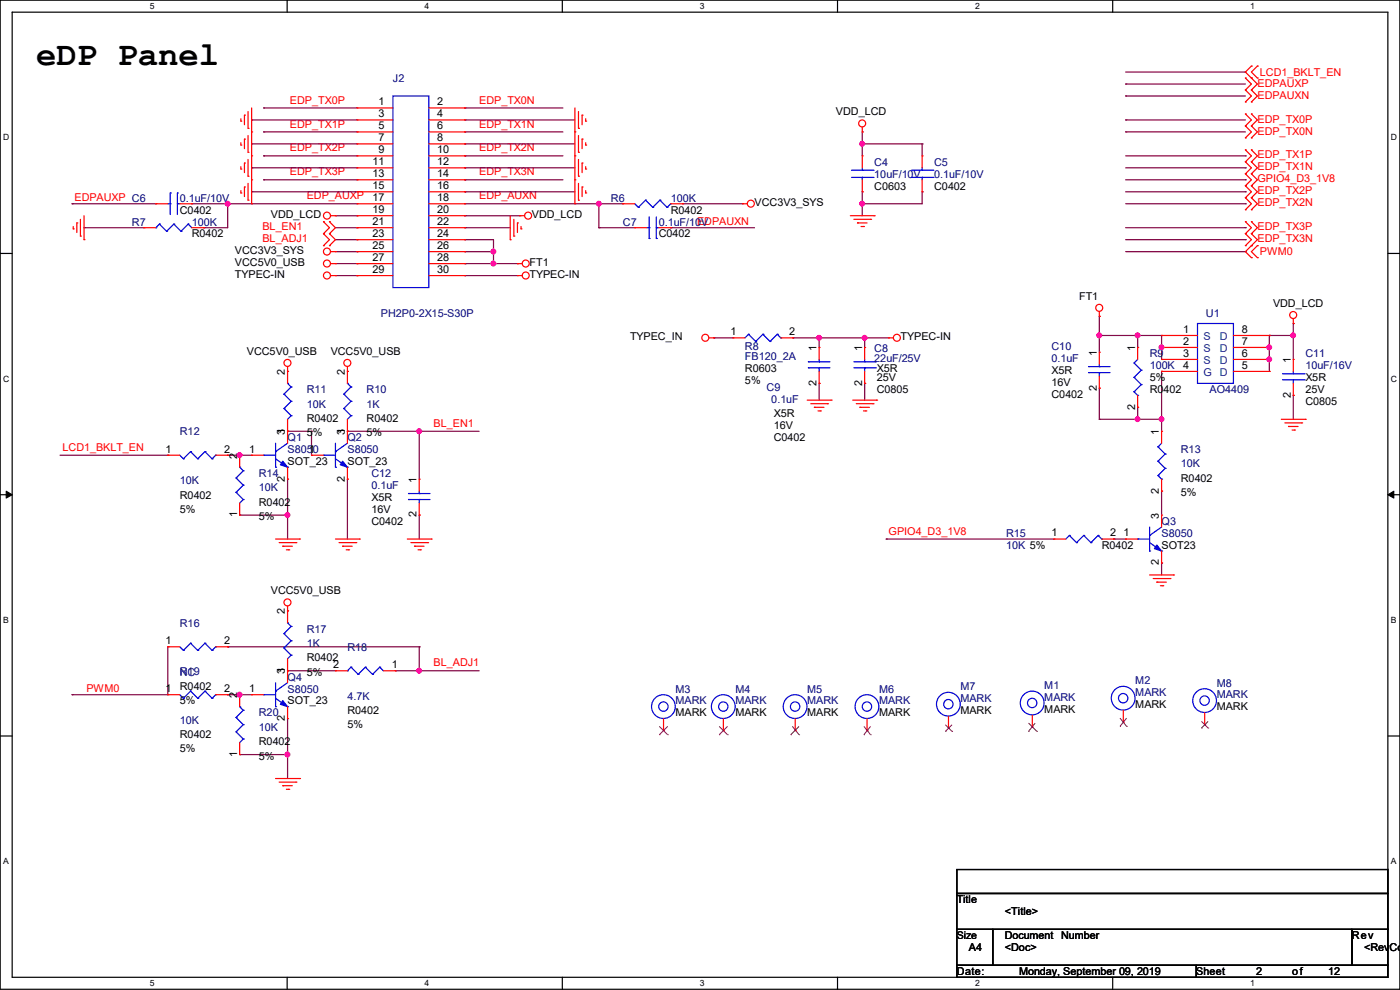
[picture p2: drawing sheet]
<svg xmlns="http://www.w3.org/2000/svg" width="297mm" height="210mm" viewBox="0 0 297 210" stroke-linecap="round" stroke-linejoin="round" font-family="sans-serif">
<path d="M0 0h297v209.8h-297zM2.6 2.6h291.8v204.7h-291.8z" fill="none" stroke="#000" stroke-width=".25"/>
<g fill="#fff">
<path d="M31.7 .3h1v2h-1z"/>
<path d="M31.7 207.6h1v1.9h-1z"/>
</g>
<path d="M60.9 0v2.6M60.9 207.3v2.5" fill="none" stroke="#000" stroke-width=".25"/>
<g fill="#fff">
<path d="M90.1 .3h1v2h-1z"/>
<path d="M90.1 207.6h1v1.9h-1z"/>
</g>
<path d="M119.3 0v2.6M119.3 207.3v2.5" fill="none" stroke="#000" stroke-width=".25"/>
<g fill="#fff">
<path d="M148.5 .3h.9v2h-.9z"/>
<path d="M148.5 207.6h.9v1.9h-.9z"/>
</g>
<path d="M177.7 0v2.6M177.7 207.3v2.5" fill="none" stroke="#000" stroke-width=".25"/>
<g fill="#fff">
<path d="M206.8 .3h1v2h-1z"/>
<path d="M206.8 207.6h1v1.9h-1z"/>
</g>
<path d="M236.1 0v2.6M236.1 207.3v2.5" fill="none" stroke="#000" stroke-width=".25"/>
<g fill="#fff">
<path d="M265.2 .3h1v2h-1z"/>
<path d="M265.2 207.6h1v1.9h-1z"/>
<path d="M.7 28.2h1.2v1.9h-1.2z"/>
<path d="M295.1 28.2h1.2v1.9h-1.2z"/>
<path d="M.7 79.3h1.2v2h-1.2z"/>
<path d="M295.1 79.3h1.2v2h-1.2z"/>
</g>
<path d="M0 53.8h2.6M294.4 53.8h2.6" fill="none" stroke="#000" stroke-width=".25"/>
<g fill="#fff">
<path d="M.7 130.5h1.2v2h-1.2z"/>
<path d="M295.1 130.5h1.1v2h-1.1z"/>
</g>
<path d="M0 104.9h2.6M294.4 104.9h2.6" fill="none" stroke="#000" stroke-width=".25"/>
<path d="M1.3 104.2l1.3 .7-1.3 .8zM294.4 104.9l1.3-.7v1.5z" fill="#000" stroke="#000" stroke-width=".21"/>
<g fill="#fff">
<path d="M.7 181.7h1.2v2h-1.2z"/>
<path d="M295.1 181.7h1.1v2h-1.1z"/>
</g>
<path d="M0 156.1h2.6M294.4 156.1h2.6M203 184.4h91.4v5.1h-91.4zM203 189.5h91.4v7.6h-91.4zM203 197.1h7.6v7.7h-7.6zM210.6 197.1h76.2v7.7h-76.2zM286.8 197.1h7.6v7.7h-7.6zM203 204.8h50.8v2.5h-50.8zM253.8 204.8h40.6v2.5h-40.6z" fill="none" stroke="#000" stroke-width=".25"/>
<g fill="none" stroke="#800040" stroke-width=".25">
<path d="M238.8 17.8h.1M238.8 17.8h25.4M238.8 15.3h25.4M264.2 15.3h.1M53.4 35.6h.1M53.4 30.5h.1M53.4 25.4h.1M53.4 30.5h22.3M53.4 35.6h22.3M53.4 25.4h22.3M55.9 22.9h.1M55.9 28h.1"/>
<path d="M55.9 33.1h.1M55.9 38.1h.1M55.9 22.9h19.8M55.9 28h19.8M55.9 33.1h19.8M55.9 38.1h19.8M98.6 22.9h.1M98.6 28h.1M98.6 33.1h.1M98.6 38.1h.1M98.6 35.6h.1M98.6 30.5h.1"/>
<path d="M98.6 25.4h.1M98.6 30.5h23.4M98.6 22.9h20.8M98.6 28h20.8M98.6 33.1h20.8M98.6 38.1h20.8M98.6 35.6h23.4M98.6 25.4h23.4M182.9 30.5h.1M182.9 28h.1M182.9 28v5.1M182.9 30.5h12.7"/>
<path d="M195.6 30.5h.1M195.6 30.5v2.6M238.8 20.4h.1M238.8 28h.1M238.8 25.4h.1M238.8 28h25.4M238.8 33.1h25.4M238.8 38.1h25.4M238.8 35.6h25.4M238.8 25.4h25.4M238.8 20.4h25.4M264.2 35.6h.1"/>
<path d="M264.2 33.1h.1M264.2 38.1h.1M15.3 43.2h.1M15.3 43.2h17.8M17.8 48.3h.1M17.8 48.3h12.7M40.7 43.2h.1M40.7 43.2h35M43.2 48.3h.1M48.3 43.2h.1M48.3 43.2v5.1h-5.1M53.4 40.7h.1"/>
<path d="M53.4 40.7h22.3M71.2 48.3h4.5M71.2 53.4h4.5M71.2 50.8h4.5M71.2 55.9h4.5M71.2 58.5h4.5M71.2 45.8h4.5M75.7 45.8h.1M75.7 48.3h.1M75.7 50.8h.1M75.7 53.4h.1M75.7 55.9h.1"/>
<path d="M75.7 58.5h.1M98.6 43.2h.1M98.6 40.7h.1M98.6 48.3h.1M98.6 55.9h.1M98.6 58.5h.1M98.6 45.8h.1M98.6 50.8h.1M98.6 53.4h.1M98.6 43.2h33.5M98.6 48.3h9.6M98.6 40.7h23.4"/>
<path d="M98.6 53.4h6.1M98.6 50.8h6.1v5.1M98.6 55.9h11.2M98.6 58.5h11.2M98.6 45.8h11.7M104.7 53.4h.1M104.7 55.9h.1M109.8 55.9h.1M127 43.2h.1M127 48.3h.1M127 43.2v5.1M127 48.3h7.7"/>
<path d="M142.3 48.3h.1M142.3 48.3h17.8M144.8 43.2h.1M144.8 43.2h12.7M182.9 43.2h.1M182.9 40.7h.1M182.9 40.7v5.1M195.6 40.7h.1M195.6 40.7v2.5h-12.7M238.8 43.2h25.4M238.8 48.3h25.4M238.8 40.7h25.4"/>
<path d="M238.8 53.4h25.4M238.8 50.8h25.4M264.2 53.4h.1M264.2 43.2h.1M264.2 40.7h.1M264.2 50.8h.1M264.2 48.3h.1M151.4 71.7h.1M151.4 71.7h4.1M168.2 71.7h.1M168.2 71.7h20.3M173.8 71.7h.1"/>
<path d="M173.8 71.7v2M183.4 71.7h.1M183.4 71.7v2M233.2 71.2h.1M233.2 67.1h.1M233.2 67.1v7.6M233.2 71.2h13.2M241.3 71.2h.1M241.3 73.7h.1M241.3 71.2v2.5M246.4 78.8h.1M246.4 73.7h.1"/>
<path d="M246.4 71.2h.1M246.4 71.2v5M246.4 78.8v12.7M269.3 76.2h.1M269.3 71.2h.1M269.3 73.7h.1M269.3 71.2h5.1M269.3 71.2v7.6M274.4 68.6h.1M274.4 71.2h.1M274.4 68.6v7.6M12.7 96.6h22.9"/>
<path d="M35.6 96.6h.1M48.3 96.6h.1M48.3 96.6h5.1M50.8 96.6h.1M61 91.5h.1M61 91.5h5.1M66.1 91.5h.1M66.1 91.5v5.1M73.7 91.5h.1M73.7 91.5h27.9M88.9 91.5h.1M88.9 91.5v10.1"/>
<path d="M173.8 81.3h.1M173.8 81.3v3.6M183.4 81.3h.1M183.4 81.3v3.6M233.2 88.9h.1M233.2 82.3h.1M233.2 82.3v6.6M233.2 88.9h13.2M241.3 88.9h.1M241.3 86.4h.1M241.3 86.4v2.5M246.4 88.9h.1"/>
<path d="M274.4 83.9h.1M274.4 83.9v5M50.8 109.3h.1M50.8 109.3h10.2M61 109.3h.1M61 101.6h.1M61 101.6v12.7M73.7 101.6h.1M73.7 101.6v12.7M88.9 109.3h.1M88.9 109.3v5M188 114.3h.1"/>
<path d="M188 114.3h35.6M236.3 114.3h.1M236.3 114.3h2.5M246.4 104.2h.1M246.4 119.4h.1M246.4 104.2v5.1M246.4 119.4v2.6M35.6 137.2h.1M35.6 137.2v10.2h-20.3M48.3 137.2h.1M48.3 137.2h40.6M88.9 137.2h.1"/>
<path d="M88.9 137.2v5.1M15.3 147.4h.1M48.3 147.4h.1M48.3 147.4h5.1M50.8 147.4h.1M61 142.3h.1M61 152.4v12.7M61 142.3h10.2M83.9 142.3h.1M83.9 142.3h17.7M88.9 142.3h.1M50.8 160.1h.1"/>
<path d="M50.8 160.1h10.2M61 160.1h.1"/>
</g>
<g fill="#f0f" stroke="#f0f" stroke-width=".25">
<circle cx="182.9" cy="43.2" r=".49"/>
<circle cx="182.9" cy="30.5" r=".49"/>
<circle cx="233.2" cy="71.1" r=".49"/>
<circle cx="241.3" cy="88.9" r=".49"/>
<circle cx="246.4" cy="88.9" r=".49"/>
<circle cx="246.4" cy="73.7" r=".49"/>
<circle cx="241.3" cy="71.1" r=".49"/>
<circle cx="269.3" cy="76.2" r=".49"/>
<circle cx="269.3" cy="73.7" r=".49"/>
<circle cx="274.3" cy="71.1" r=".49"/>
<circle cx="127" cy="43.2" r=".49"/>
<circle cx="48.3" cy="43.2" r=".49"/>
<circle cx="50.8" cy="96.5" r=".49"/>
<circle cx="61" cy="109.2" r=".49"/>
<circle cx="88.9" cy="91.5" r=".49"/>
<circle cx="50.8" cy="147.3" r=".49"/>
<circle cx="61" cy="160" r=".49"/>
<circle cx="88.9" cy="142.3" r=".49"/>
<circle cx="104.7" cy="53.4" r=".49"/>
<circle cx="104.7" cy="55.9" r=".49"/>
<circle cx="183.4" cy="71.6" r=".49"/>
<circle cx="173.8" cy="71.6" r=".49"/>
</g>
<g fill="none" stroke="#f00" stroke-width=".25">
<path d="M264.2 19.1h.1M264.2 16.6h.1M264.2 19.1l1.3 1.3-1.3 1.2M264.2 16.6l1.3 1.2-1.3 1.3M265.5 19.1h.1M265.5 16.6h.1M265.5 14h.1M265.5 19.1l1.2 1.3-1.2 1.2M265.5 16.6l1.2 1.2-1.2 1.3M265.5 14l-1.3 1.3 1.3 1.3M266.7 16.6h.1M266.7 14h.1"/>
<path d="M266.7 14l-1.2 1.3 1.2 1.3M51.1 35.9h.1M51.1 30.8h.1M51.1 25.7h.1M51.1 25.2v.5M51.1 30.3v.5M51.1 35.3v.6M51.9 39.7h.1M51.9 34.6h.1M51.9 29.5h.1M51.9 24.4h.1M51.9 24.4v2.1"/>
<path d="M51.9 29.5v2M51.9 34.6v2M51.9 39.7v2M52.6 37.4h.1M52.6 32.3h.1M52.6 27.2h.1M52.6 23.7v3.5M52.6 28.7v3.6M52.6 33.8v3.6M52.6 38.9v3.6M53.4 38.1h.1M53.4 33.1h.1"/>
<path d="M53.4 28h.1M53.4 22.9v20.3M75.7 22.9h.1M75.7 25.4h.1M75.7 28h.1M75.7 30.5h.1M75.7 33.1h.1M75.7 35.6h.1M75.7 38.1h.1M75.7 22.9h7.7M75.7 25.4h7.7M75.7 28h7.7"/>
<path d="M75.7 30.5h7.7M75.7 33.1h7.7M75.7 35.6h7.7M75.7 38.1h7.7M91 22.9h7.6M91 25.4h7.6M91 28h7.6M91 30.5h7.6M91 33.1h7.6M91 35.6h7.6M91 38.1h7.6M98.6 22.9h.1"/>
<path d="M98.6 25.4h.1M98.6 28h.1M98.6 30.5h.1M98.6 33.1h.1M98.6 35.6h.1M98.6 38.1h.1M122 38.1h.1M122 33.1h.1M122 28h.1M122 22.9v20.3M122.7 37.4h.1M122.7 32.3h.1"/>
<path d="M122.7 27.2h.1M122.7 23.7v3.5M122.7 28.7v3.6M122.7 33.8v3.6M122.7 38.9v3.6M123.5 39.7h.1M123.5 34.6h.1M123.5 29.5h.1M123.5 24.4h.1M123.5 24.4v2.1M123.5 29.5v2M123.5 34.6v2"/>
<path d="M123.5 39.7v2M124.2 35.9h.1M124.2 30.8h.1M124.2 25.7h.1M124.2 25.2v.5M124.2 30.3v.5M124.2 35.3v.6M182.9 28h.1M182.9 33.1h.1M182.9 27v1M182.9 33.1v2.5M182.9 38.1v2.6"/>
<path d="M195.6 33.1h.1M195.6 33.1v2.5M195.6 38.1v2.6M264.2 36.9h.1M264.2 34.3h.1M264.2 31.8h.1M264.2 39.4h.1M264.2 29.3h.1M264.2 26.7h.1M264.2 24.2h.1M264.2 21.6h.1M264.2 34.3l1.3 1.3-1.3 1.3"/>
<path d="M264.2 31.8l1.3 1.3-1.3 1.2M264.2 39.4l1.3 1.3-1.3 1.3M264.2 26.7l1.3 1.3-1.3 1.3M264.2 24.2l1.3 1.2-1.3 1.3M264.2 36.9l1.3 1.2-1.3 1.3M265.5 36.9h.1M265.5 34.3h.1M265.5 31.8h.1M265.5 39.4h.1M265.5 29.3h.1M265.5 26.7h.1M265.5 24.2h.1"/>
<path d="M265.5 21.6h.1M265.5 34.3l1.2 1.3-1.2 1.3M265.5 31.8l1.2 1.3-1.2 1.2M265.5 39.4l1.2 1.3-1.2 1.3M265.5 26.7l1.2 1.3-1.2 1.3M265.5 24.2l1.2 1.2-1.2 1.3M265.5 36.9l1.2 1.2-1.2 1.3M15.5 48.6h.1M15.5 48v.6M16.3 47.3h.1M16.3 47.3v2M17.1 50.1h.1"/>
<path d="M17.1 46.5v3.6M17.8 50.8h.1M17.8 45.8v5M30.5 48.3h.1M30.5 48.3h2.6M33.1 43.2h.1M33.1 43.2h2.5M38.1 43.2h2.6M40.7 43.2h.1M40.7 48.3h2.5M43.2 48.3h.1M51.1 40.9h.1"/>
<path d="M51.1 40.4v.5M52.6 42.5h.1M53.4 43.2h.1M68.6 47h.1M68.6 49.6h.1M68.6 52.1h.1M68.6 47l1.3 1.3-1.3 1.3M68.6 49.6l1.3 1.2-1.3 1.3M69.9 49.6h.1M69.9 47h.1M69.9 52.1h.1M69.9 47l1.3 1.3-1.3 1.3"/>
<path d="M69.9 49.6l1.3 1.2-1.3 1.3M70.1 45.8h1.1M70.1 53.4h1.1M70.1 55.9h1.1M70.1 58.5h1.1M71.2 45.8h.1M71.2 53.4h.1M71.2 55.9h.1M71.2 58.5h.1M75.7 40.7h.1M75.7 43.2h.1M75.7 45.8h.1"/>
<path d="M75.7 48.3h.1M75.7 50.8h.1M75.7 53.4h.1M75.7 55.9h.1M75.7 58.5h.1M75.7 45.8h7.7M75.7 43.2h7.7M75.7 53.4h7.7M75.7 55.9h7.7M75.7 58.5h7.7M75.7 48.3h7.7M75.7 40.7h7.7"/>
<path d="M75.7 50.8h7.7M91 45.8h7.6M91 43.2h7.6M91 53.4h7.6M91 55.9h7.6M91 58.5h7.6M91 48.3h7.6M91 40.7h7.6M91 50.8h7.6M98.6 40.7h.1M98.6 43.2h.1M98.6 45.8h.1"/>
<path d="M98.6 48.3h.1M98.6 50.8h.1M98.6 53.4h.1M98.6 55.9h.1M98.6 58.5h.1M108.2 50.8h.1M108.2 45.8v5M109 50.1h.1M109 46.5v3.6M109.8 47.3h.1M109.8 55.9h.1M109.8 58.5h.1"/>
<path d="M109.8 47.3v2M109.8 55.9h1M109.8 58.5h1M110.3 45.8h.1M110.3 45.8h1M110.5 48.6h.1M110.5 48v.6M122 43.2h.1M122.7 42.5h.1M124.2 40.9h.1M124.2 40.4v.5M132.1 43.2h.1"/>
<path d="M132.1 43.2h2.6M134.7 48.3h.1M134.7 48.3h2.5M139.7 48.3h2.6M142.3 48.3h.1M142.3 43.2h2.5M144.8 43.2h.1M157.5 43.2h.1M157.5 43.2h1M180.4 45.8h5.1M181.1 46.5h3.6M181.9 47.3h.1"/>
<path d="M181.9 47.3h2M182.7 48h.5M182.9 40.7h.1M183.2 48h.1M184.7 46.5h.1M185.5 45.8h.1M195.6 40.7h.1M264.2 44.5h.1M264.2 42h.1M264.2 52.1h.1M264.2 49.6h.1M264.2 47h.1"/>
<path d="M264.2 42l1.3 1.2-1.3 1.3M264.2 49.6l1.3 1.2-1.3 1.3M264.2 47l1.3 1.3-1.3 1.3M265.5 52.1h.1M265.5 54.7h.1M265.5 44.5h.1M265.5 42h.1M265.5 49.6h.1M265.5 47h.1M265.5 49.6l1.2 1.2-2.5 2.6 1.3 1.3M265.5 42l1.2 1.2-1.2 1.3M265.5 47l1.2 1.3-1.2 1.3"/>
<path d="M266.7 54.7h.1M266.7 52.1h.1M266.7 52.1l-1.2 1.3 1.2 1.3M61 78.8h.1M61 77.8v3.5M73.7 78.8h.1M73.7 77.8v3.5M150.4 71.7h1M151.4 71.7h.1M155.5 71.7h.1M155.5 71.7h2.5M165.7 71.7h2.5"/>
<path d="M168.2 71.7h.1M173.8 73.7h.1M173.8 73.7v2.5M173.8 78.8v2.5M183.4 73.7h.1M183.4 73.7v2.5M183.4 78.8v2.5M188.5 71.7h.1M188.5 71.7h1M233.2 67.1h.1M233.2 74.7h.1M233.2 66.1v1"/>
<path d="M233.2 74.7v2.6M233.2 79.8v2.5M241.3 73.7h.1M241.3 73.7v2.5M246.4 71.2h.1M246.4 73.7h.1M246.4 76.2h.1M246.4 78.8h.1M246.4 71.2h7.6M246.4 73.7h7.6M246.4 76.2h7.6M246.4 78.8h7.6"/>
<path d="M261.7 71.2h7.6M261.7 73.7h7.6M261.7 76.2h7.6M261.7 78.8h7.6M269.3 78.8h.1M269.3 76.2h.1M269.3 73.7h.1M269.3 71.2h.1M274.4 68.6h.1M274.4 76.2h.1M274.4 67.6v1M274.4 76.2v2.6"/>
<path d="M35.6 96.6h.1M35.6 96.6h2.5M45.8 96.6h2.5M48.3 96.6h.1M50.8 96.6h.1M50.8 96.6v2.5M53.4 96.6h.1M53.4 96.6h2.5M61 91.5h.1M61 88.9v5.1M61 99.1v2.5M66.1 96.6h.1"/>
<path d="M66.1 96.6h2.5M73.7 91.5h.1M73.7 88.9v5.1M73.7 99.1v2.5M171.2 84.9h5.1M172 85.6h3.6M172.8 86.4h.1M172.8 86.4h2M173.5 87.2h.5M173.8 81.3h.1M174 87.2h.1M175.6 85.6h.1"/>
<path d="M176.3 84.9h.1M180.9 84.9h5.1M181.7 85.6h3.5M182.4 86.4h.1M182.4 86.4h2M183.2 87.2h.5M183.4 81.3h.1M183.7 87.2h.1M185.2 85.6h.1M186 84.9h.1M233.2 82.3h.1M241.3 86.4h.1"/>
<path d="M241.3 83.9v2.5M246.4 91.5h.1M246.4 91.5v2.5M271.8 88.9h5.1M272.6 89.7h3.5M273.3 90.5h.1M273.3 90.5h2.1M274.1 91.2h.5M274.4 83.9h.1M274.4 81.3v2.6M274.6 91.2h.1M276.1 89.7h.1"/>
<path d="M276.9 88.9h.1M50.8 109.3h.1M50.8 106.7v2.6M58.5 114.3h5M59.2 115.1h3.6M60 115.9h.1M60 115.9h2M60.7 116.6h.6M61 101.6h.1M61.3 116.6h.1M62.8 115.1h.1M63.5 114.3h.1"/>
<path d="M71.2 114.3h5M71.9 115.1h3.6M72.7 115.9h.1M72.7 115.9h2M73.4 116.6h.6M73.7 101.6h.1M74 116.6h.1M75.5 115.1h.1M76.2 114.3h.1M86.4 114.3h5.1M87.2 115.1h3.5M87.9 115.9h.1"/>
<path d="M87.9 115.9h2.1M88.7 116.6h.5M88.9 101.6h.1M88.9 109.3h.1M88.9 101.6v2.6M88.9 106.7v2.6M89.2 116.6h.1M90.7 115.1h.1M91.5 114.3h.1M223.6 114.3h.1M223.6 114.3h2.5M233.7 114.3h2.6"/>
<path d="M236.3 114.3h.1M238.8 114.3h.1M238.8 114.3h2.5M246.4 119.4h.1M246.4 109.3h.1M246.4 104.2h.1M246.4 101.6v2.6M246.4 109.3v2.5M246.4 116.9v2.5M35.6 137.2h.1M35.6 137.2h2.5M45.8 137.2h2.5"/>
<path d="M48.3 137.2h.1M61 129.6h.1M61 128.6v3.5M61 139.7v5.1M243.9 122h5.1M244.6 122.7h3.6M245.4 123.5h.1M245.4 123.5h2M246.2 124.2h.5M246.7 124.2h.1M248.2 122.7h.1M249 122h.1"/>
<path d="M35.6 147.4h.1M35.6 147.4h2.5M45.8 147.4h2.5M48.3 147.4h.1M50.8 147.4h.1M50.8 147.4v2.5M50.8 157.5v2.6M53.4 147.4h.1M53.4 147.4h2.5M61 152.4h.1M61 142.3h.1M61 149.9v2.5"/>
<path d="M71.2 142.3h.1M71.2 142.3h2.5M81.3 142.3h2.6M83.9 142.3h.1M140.8 155h.1M140.8 152.4v2.6M153.5 155h.1M153.5 152.4v2.6M168.7 155h.1M168.7 152.4v2.6M183.9 155h.1M183.9 152.4v2.6"/>
<path d="M201.2 154.5h.1M201.2 151.9v2.6M219 154.2h.1M219 151.7v2.5M238.3 153.2h.1M238.3 150.7v2.5M255.6 153.7h.1M255.6 151.2v2.5M50.8 160.1h.1M58.5 165.1h5M59.2 165.9h3.6M60 166.7h.1"/>
<path d="M60 166.7h2M60.7 167.4h.6M61.3 167.4h.1M62.8 165.9h.1M63.5 165.1h.1"/>
<circle cx="182.9" cy="26.2" r=".74"/>
<circle cx="69.4" cy="55.9" r=".74"/>
<circle cx="69.4" cy="45.7" r=".74"/>
<circle cx="69.4" cy="53.4" r=".74"/>
<circle cx="69.4" cy="58.4" r=".74"/>
<circle cx="111.5" cy="55.9" r=".74"/>
<circle cx="111.5" cy="58.4" r=".74"/>
<circle cx="112" cy="45.7" r=".74"/>
<circle cx="159.3" cy="43.2" r=".74"/>
<circle cx="61" cy="77" r=".74"/>
<circle cx="73.7" cy="77" r=".74"/>
<circle cx="149.6" cy="71.6" r=".74"/>
<circle cx="190.3" cy="71.6" r=".74"/>
<circle cx="233.2" cy="65.3" r=".74"/>
<circle cx="274.3" cy="66.8" r=".74"/>
<circle cx="61" cy="127.8" r=".74"/>
</g>
<g fill="none" stroke="#00f" stroke-width=".25">
<path d="M83.4 20.4h7.6v40.6h-7.6zM180.6 37.6h4.6M180.6 36.1h4.6M182.9 36.1h.1M182.9 37.6h.1M182.9 35.6v.5M182.9 37.6v.5M185.2 37.6h.1M185.2 36.1h.1M193.3 37.6h4.6M193.3 36.1h4.6M195.6 36.1h.1"/>
<path d="M195.6 37.6h.1M195.6 35.6v.5M195.6 37.6v.5M197.9 37.6h.1M197.9 36.1h.1M33.1 48.3h.1M33.8 47.5h.1M33.8 47.5l1.5 1.6M33.8 47.5l-.7 .8M35.3 49.1h.1M35.6 43.2h.5M36.1 43.2h.1"/>
<path d="M36.1 40.9h.1M36.1 40.9v4.6M36.9 47.5h.1M36.9 47.5l1.5 1.6M36.9 47.5l-1.6 1.6M37.6 40.9h.1M37.6 43.2h.1M37.6 43.2h.5M37.6 40.9v4.6M38.4 49.1h.1M39.9 47.5h.1M39.9 47.5l.8 .8"/>
<path d="M39.9 47.5l-1.5 1.6M134.7 43.2l.7 .8M135.4 44h.1M136.9 42.5h.1M136.9 42.5l-1.5 1.5M136.9 42.5l1.6 1.5M137.2 48.3h.5M137.7 50.6h.1M137.7 48.3h.1M137.7 46v4.6M138.5 44h.1M139.2 48.3h.1"/>
<path d="M139.2 50.6h.1M139.2 48.3h.5M139.2 46v4.6M140 42.5h.1M140 42.5l-1.5 1.5M140 42.5l1.5 1.5M141.5 44h.1M142.3 43.2h.1M142.3 43.2l-.8 .8M158.8 70.9h.1M158.8 70.9l-.8 .8M158.8 70.9l1.5 1.5"/>
<path d="M160.3 72.4h.1M161.8 70.9h.1M161.8 70.9l-1.5 1.5M161.8 70.9l1.6 1.5M163.4 72.4h.1M164.9 70.9h.1M164.9 70.9l-1.5 1.5M164.9 70.9l.8 .8M165.7 71.7h.1M171.5 78h.1M171.5 76.8h.1M171.5 78h4.6"/>
<path d="M171.5 76.8h4.6M173.8 76.8h.1M173.8 78h.1M173.8 76.2v.6M173.8 78v.8M181.1 78h4.6M181.1 76.8h4.6M183.4 76.8h.1M183.4 78h.1M183.4 76.2v.6M183.4 78v.8M185.7 78h.1"/>
<path d="M185.7 76.8h.1M230.9 79h.1M230.9 77.8h.1M230.9 79h4.6M230.9 77.8h4.6M233.2 77.8h.1M233.2 79h.1M233.2 77.3v.5M233.2 79v.8M240.6 77h.1M240.6 77l1.5 1.5M241.3 76.2l-.7 .8"/>
<path d="M242.1 78.5h.1M242.1 78.5l-1.5 1.6M254 68.6h7.7v12.7h-7.7zM272.1 79.3h4.5M274.4 79.3h.1M274.4 78.8v.5M276.6 79.3h.1M38.1 96.6l.8 .7M38.9 97.3h.1M40.4 95.8h.1M40.4 95.8l-1.5 1.5M40.4 95.8l1.6 1.5"/>
<path d="M42 97.3h.1M43.5 95.8h.1M43.5 95.8l-1.5 1.5M43.5 95.8l1.5 1.5M45 97.3h.1M45.8 96.6h.1M45.8 96.6l-.8 .7M50.8 99.1h.1M50.8 99.1l.8 .8M51.6 99.9h.1M51.6 99.9l-1.5 1.5M55.9 96.6h.1"/>
<path d="M55.9 96.6h2.6M58.5 95.8h.1M58.5 99.1h.1M58.5 97.3l2.5 1.8M58.5 94v5.1M60.2 86.7h.1M60.2 83.6h.1M60.2 86.7l1.6 1.5M60.2 83.6l1.6 1.5M61 99.1h.1M61 81.3h.1M61 94l-2.5 1.8"/>
<path d="M61 81.3l.8 .8M61.8 88.2h.1M61.8 85.1h.1M61.8 82.1h.1M61.8 88.2l-.8 .7M61.8 85.1l-1.6 1.6M61.8 82.1l-1.6 1.5M68.6 96.6h.1M68.6 96.6h2.6M71.2 95.8h.1M71.2 99.1h.1M71.2 97.3l2.5 1.8"/>
<path d="M71.2 94v5.1M72.9 86.7h.1M72.9 83.6h.1M72.9 86.7l1.6 1.5M72.9 83.6l1.6 1.5M73.7 81.3h.1M73.7 99.1h.1M73.7 81.3l.8 .8M73.7 94l-2.5 1.8M74.5 88.2h.1M74.5 85.1h.1M74.5 82.1h.1"/>
<path d="M74.5 88.2l-.8 .7M74.5 85.1l-1.6 1.6M74.5 82.1l-1.6 1.5M240.6 80.1h.1M240.6 83.1h.1M240.6 80.1l1.5 1.5M240.6 83.1l.7 .8M241.3 83.9h.1M242.1 81.6h.1M242.1 81.6l-1.5 1.5M245.7 94.8h.1M245.7 97.8h.1"/>
<path d="M245.7 94.8l1.5 1.5M245.7 97.8l1.5 1.6M246.4 94l-.7 .8M247.2 96.3h.1M247.2 99.4h.1M247.2 96.3l-1.5 1.5M247.2 99.4l-1.5 1.5M272.1 80.6h4.5M274.4 80.6h.1M274.4 80.6v.7M276.6 80.6h.1M50.1 104.4h.1"/>
<path d="M50.1 101.4h.1M50.1 104.4l1.5 1.6M50.1 101.4l1.5 1.5M51.6 106h.1M51.6 102.9h.1M51.6 106l-.8 .7M51.6 102.9l-1.5 1.5M86.7 106h.1M86.7 104.7h.1M86.7 106h4.5M86.7 104.7h4.5M88.9 104.7h.1"/>
<path d="M88.9 106h.1M88.9 104.2v.5M88.9 106v.7M226.9 113.6h.1M226.9 113.6l-.8 .7M226.9 113.6l1.5 1.5M228.4 115.1h.1M229.9 113.6h.1M229.9 113.6l-1.5 1.5M229.9 113.6l1.5 1.5M231.4 115.1h.1M233 113.6h.1"/>
<path d="M233 113.6l-1.6 1.5M233 113.6l.7 .7M233.7 114.3h.1M241.3 114.3h.1M241.3 114.3h2.6M243.9 113.6h.1M243.9 116.9h.1M243.9 115.1l2.5 1.8M243.9 111.8v5.1M245.7 100.9h.1M245.7 100.9l.7 .7M246.4 116.9h.1"/>
<path d="M246.4 101.6h.1M246.4 111.8l-2.5 1.8M38.1 137.2l.8 .8M38.9 138h.1M40.4 136.4h.1M40.4 136.4l-1.5 1.6M40.4 136.4l1.6 1.6M42 138h.1M43.5 136.4h.1M43.5 136.4l-1.5 1.6M43.5 136.4l1.5 1.6M45 138h.1"/>
<path d="M45.8 137.2h.1M45.8 137.2l-.8 .8M60.2 137.5h.1M60.2 134.4h.1M60.2 137.5l1.6 1.5M60.2 134.4l1.6 1.5M61 132.1h.1M61 132.1l.8 .8M61.8 139h.1M61.8 135.9h.1M61.8 132.9h.1M61.8 139l-.8 .7"/>
<path d="M61.8 135.9l-1.6 1.6M61.8 132.9l-1.6 1.5M38.1 147.4l.8 .7M38.9 148.1h.1M40.4 146.6h.1M40.4 146.6l-1.5 1.5M40.4 146.6l1.6 1.5M42 148.1h.1M43.5 146.6h.1M43.5 146.6l-1.5 1.5M43.5 146.6l1.5 1.5M45 148.1h.1"/>
<path d="M45.8 147.4h.1M45.8 147.4l-.8 .7M50.1 155.2h.1M50.1 152.2h.1M50.1 155.2l1.5 1.6M50.1 152.2l1.5 1.5M50.8 149.9h.1M50.8 149.9l.8 .8M51.6 156.8h.1M51.6 153.7h.1M51.6 150.7h.1M51.6 156.8l-.8 .7"/>
<path d="M51.6 153.7l-1.5 1.5M51.6 150.7l-1.5 1.5M55.9 147.4h.1M55.9 147.4h2.6M58.5 146.6h.1M58.5 149.9h.1M58.5 144.8v5.1M58.5 148.1l2.5 1.8M61 149.9h.1M61 144.8l-2.5 1.8M73.7 142.3h.1M74.5 141.5h.1"/>
<path d="M74.5 141.5l1.5 1.5M74.5 141.5l-.8 .8M76 143h.1M77.5 141.5h.1M77.5 141.5l1.5 1.5M77.5 141.5l-1.5 1.5M79 143h.1M80.6 141.5h.1M80.6 141.5l.7 .8M80.6 141.5l-1.6 1.5"/>
<circle cx="140.7" cy="149.9" r="2.52"/>
<circle cx="140.7" cy="149.9" r=".99"/>
<circle cx="153.4" cy="149.9" r="2.52"/>
<circle cx="153.4" cy="149.9" r=".99"/>
<circle cx="168.7" cy="149.9" r="2.52"/>
<circle cx="168.7" cy="149.9" r=".99"/>
<circle cx="183.9" cy="149.9" r="2.52"/>
<circle cx="183.9" cy="149.9" r=".99"/>
<circle cx="201.2" cy="149.4" r="2.52"/>
<circle cx="201.2" cy="149.4" r=".99"/>
<circle cx="219" cy="149.1" r="2.52"/>
<circle cx="219" cy="149.1" r=".99"/>
<circle cx="238.3" cy="148.1" r="2.52"/>
<circle cx="238.3" cy="148.1" r=".99"/>
<circle cx="255.5" cy="148.6" r="2.52"/>
<circle cx="255.5" cy="148.6" r=".99"/>
</g>
<g fill="none" stroke="#804000" stroke-width=".21">
<path d="M139.9 155.8h.1M139.9 154.1l1.7 1.7M141.6 155.8h.1M141.6 154.1l-1.7 1.7M152.6 155.8h.1M152.6 154.1l1.7 1.7M154.3 155.8h.1M154.3 154.1l-1.7 1.7M167.7 155.8h.1M168.1 154.1l1.4 1.7M169.5 155.8h.1M169.5 154.1l-1.8 1.7"/>
<path d="M183.3 155.8h.1M183.3 154.1l1.4 1.7M184.7 155.8h.1M184.7 154.1l-1.4 1.7M200.6 155.1h.1M200.6 153.7l1.4 1.4M202 155.1h.1M202 153.7l-1.4 1.4M218.2 155.1h.1M218.2 153.4l1.8 1.7M219.6 153.4l-1.4 1.7M220 155.1h.1"/>
<path d="M237.6 154.1h.1M237.6 152.3l1.4 1.8M239 154.1h.1M239 152.3l-1.4 1.8M254.9 154.4h.1M254.9 153l1.4 1.4M256.3 154.4h.1M256.3 153l-1.4 1.4"/>
</g>
<g fill="#00f" stroke="#00f" stroke-width=".25">
<path d="M60 97.8l1 1.3-1.5-.5z"/>
<path d="M245.4 115.6l1 1.3-1.5-.5z"/>
<path d="M60 148.6l1 1.3-1.5-.5z"/>
<path d="M72.7 97.8l1 1.3-1.5-.5z"/>
</g>
<text font-size="7.2" x="7.7" y="13.7">eDP Panel</text>
<g font-size="2.3" fill="#000080">
<text x="83.4" y="17.4">J2</text>
<text x="185.5" y="35.1">C4</text>
<text x="198.2" y="35.1">C5</text>
<text x="185.5" y="37.7">10uF/10V</text>
<text x="198.2" y="37.7">0.1uF/10V</text>
<text x="28" y="47.8">R7</text>
<text x="38.1" y="42.8">0.1uF/10V</text>
<text x="40.7" y="47.8">100K</text>
<text x="129.6" y="42.8">R6</text>
<text x="132.1" y="47.8">C7</text>
<text x="139.8" y="47.8">0.1uF/10V</text>
<text x="142.3" y="42.8">100K</text>
<text x="80.8" y="67.1">PH2P0-2X15-S30P</text>
<text x="255.8" y="67.1">U1</text>
<text x="158" y="74.3">R8</text>
<text x="158" y="76.3">FB120_2A</text>
<text x="185.5" y="74.8">C8</text>
<text x="185.5" y="76.8">22uF/25V</text>
<text x="223.1" y="74.3">C10</text>
<text x="223.1" y="76.8">0.1uF</text>
<text x="243.9" y="75.8">R9</text>
<text x="276.9" y="75.8">C11</text>
<text x="65.1" y="83.4">R11</text>
<text x="77.8" y="83.4">R10</text>
<text x="162.6" y="82.9">C9</text>
<text x="243.9" y="78.3">100K</text>
<text x="256.6" y="83.4">AO4409</text>
<text x="276.9" y="78.3">10uF/16V</text>
<text x="65.1" y="86.4">10K</text>
<text x="77.8" y="86.4">1K</text>
<text x="163.6" y="85.4">0.1uF</text>
<text x="38.1" y="92.3">R12</text>
<text x="61" y="93.6">Q1</text>
<text x="73.7" y="93.6">Q2</text>
<text x="54.9" y="101.2">R14</text>
<text x="61" y="96.1">S8050</text>
<text x="73.7" y="96.1">S8050</text>
<text x="78.8" y="101.2">C12</text>
<text x="250.5" y="96.1">R13</text>
<text x="250.5" y="99.1">10K</text>
<text x="38.1" y="102.7">10K</text>
<text x="54.9" y="104.2">10K</text>
<text x="78.8" y="103.7">0.1uF</text>
<text x="213.4" y="113.9">R15</text>
<text x="246.4" y="111.3">Q3</text>
<text x="246.4" y="113.9">S8050</text>
<text x="213.4" y="116.4">10K 5%</text>
<text x="38.1" y="132.9">R16</text>
<text x="65.1" y="134.2">R17</text>
<text x="65.1" y="137.2">1K</text>
<text x="38.1" y="143.1">R19</text>
<text x="38.1" y="143.3">NC</text>
<text x="73.7" y="138">R18</text>
<text x="61" y="144.4">Q4</text>
<text x="61" y="146.9">S8050</text>
<text x="73.7" y="148.4">4.7K</text>
<text x="143.3" y="146.9">M3</text>
<text x="143.3" y="149.4">MARK</text>
<text x="156" y="146.9">M4</text>
<text x="156" y="149.4">MARK</text>
<text x="171.2" y="146.9">M5</text>
<text x="171.2" y="149.4">MARK</text>
<text x="186.5" y="146.9">M6</text>
<text x="186.5" y="149.4">MARK</text>
<text x="203.8" y="146.4">M7</text>
<text x="203.8" y="148.9">MARK</text>
<text x="221.5" y="146.1">M1</text>
<text x="221.5" y="148.7">MARK</text>
<text x="240.8" y="145.1">M2</text>
<text x="240.8" y="147.7">MARK</text>
<text x="258.1" y="145.6">M8</text>
<text x="258.1" y="148.2">MARK</text>
<text x="38.1" y="153.5">10K</text>
<text x="54.9" y="152">R20</text>
<text x="54.9" y="155">10K</text>
</g>
<g font-size="2.3" fill="#f00">
<text x="267.3" y="16.1">LCD1_BKLT_EN</text>
<text x="61.5" y="22">EDP_TX0P</text>
<text x="101.6" y="22">EDP_TX0N</text>
<text x="266.8" y="20.9">EDPAUXN</text>
<text x="266.8" y="18.4">EDPAUXP</text>
<text x="61.5" y="27.1">EDP_TX1P</text>
<text x="101.6" y="27.1">EDP_TX1N</text>
<text x="266.8" y="28.5">EDP_TX0N</text>
<text x="266.8" y="26">EDP_TX0P</text>
<text x="61.5" y="32.1">EDP_TX2P</text>
<text x="101.6" y="32.1">EDP_TX2N</text>
<text x="266.8" y="33.6">EDP_TX1P</text>
<text x="61.5" y="37.2">EDP_TX3P</text>
<text x="101.6" y="37.2">EDP_TX3N</text>
<text x="266.8" y="36.2">EDP_TX1N</text>
<text x="266.8" y="41.2">EDP_TX2P</text>
<text x="266.8" y="38.7">GPIO4_D3_1V8</text>
<text x="15.8" y="42.7">EDPAUXP C6</text>
<text x="65.1" y="42.3">EDP_AUXP</text>
<text x="101.6" y="42.3">EDP_AUXN</text>
<text x="147.9" y="47.8">EDPAUXN</text>
<text x="266.8" y="43.8">EDP_TX2N</text>
<text x="55.7" y="48.9">BL_EN1</text>
<text x="55.7" y="51.4">BL_ADJ1</text>
<text x="266.8" y="51.4">EDP_TX3N</text>
<text x="266.8" y="48.9">EDP_TX3P</text>
<text x="267.3" y="54.2">PWM0</text>
<text x="13.3" y="95.6">LCD1_BKLT_EN</text>
<text x="92" y="90.6">BL_EN1</text>
<text x="188.5" y="113.4">GPIO4_D3_1V8</text>
<text x="92" y="141.4">BL_ADJ1</text>
<text x="18.3" y="146.9">PWM0</text>
</g>
<g font-size="2.3">
<text x="80.3" y="22.4">1</text>
<text x="92.8" y="22.4">2</text>
<text x="80.3" y="24.9">3</text>
<text x="80.3" y="27.4">5</text>
<text x="80.3" y="30">7</text>
<text x="92.8" y="24.9">4</text>
<text x="92.8" y="27.4">6</text>
<text x="92.8" y="30">8</text>
<text x="177.3" y="24.5">VDD_LCD</text>
<text x="79" y="35.1">11</text>
<text x="80.3" y="32.5">9</text>
<text x="92.8" y="32.5">10</text>
<text x="92.8" y="35.1">12</text>
<text x="79" y="37.6">13</text>
<text x="79" y="40.1">15</text>
<text x="92.8" y="37.6">14</text>
<text x="92.8" y="40.1">16</text>
<text x="185.5" y="40.2">C0603</text>
<text x="198.2" y="40.2">C0402</text>
<text x="38.1" y="45.3">C0402</text>
<text x="57.5" y="46.3">VDD_LCD</text>
<text x="79" y="42.7">17</text>
<text x="79" y="45.2">19</text>
<text x="79" y="47.8">21</text>
<text x="92.8" y="42.7">18</text>
<text x="92.8" y="45.2">20</text>
<text x="92.8" y="47.8">22</text>
<text x="112.8" y="46.3">VDD_LCD</text>
<text x="142.3" y="45.3">R0402</text>
<text x="160.1" y="43.8">VCC3V3_SYS</text>
<text x="40.7" y="50.4">R0402</text>
<text x="49.8" y="53.9">VCC3V3_SYS</text>
<text x="79" y="50.3">23</text>
<text x="79" y="52.8">25</text>
<text x="92.8" y="50.3">24</text>
<text x="92.8" y="52.8">26</text>
<text x="139.8" y="50.4">C0402</text>
<text x="49.8" y="56.5">VCC5V0_USB</text>
<text x="49.8" y="59">TYPEC-IN</text>
<text x="79" y="55.4">27</text>
<text x="79" y="57.9">29</text>
<text x="92.8" y="55.4">28</text>
<text x="92.8" y="57.9">30</text>
<text x="112.3" y="56.5">FT1</text>
<text x="112.3" y="59">TYPEC-IN</text>
<text x="228.9" y="63.6">FT1</text>
<text x="270.1" y="65.1">VDD_LCD</text>
<text x="155" y="71.1">1</text>
<text x="167.4" y="71.1">2</text>
<text x="251" y="70.6">1</text>
<text x="263.5" y="70.6">8</text>
<text x="52.4" y="75.3">VCC5V0_USB</text>
<text x="70.1" y="75.3">VCC5V0_USB</text>
<text x="133.7" y="72.2">TYPEC_IN</text>
<text x="173.2" y="74.5" transform="rotate(-90 173.2 74.5)">1</text>
<text x="182.9" y="74.5" transform="rotate(-90 182.9 74.5)">1</text>
<text x="191.1" y="72.2">TYPEC-IN</text>
<text x="232.7" y="75.5" transform="rotate(-90 232.7 75.5)">1</text>
<text x="240.8" y="74.5" transform="rotate(-90 240.8 74.5)">1</text>
<text x="251" y="73.2">2</text>
<text x="251" y="75.7">3</text>
<text x="263.5" y="75.7">6</text>
<text x="263.5" y="73.2">7</text>
<text x="273.8" y="77" transform="rotate(-90 273.8 77)">1</text>
<text x="60.5" y="79.5" transform="rotate(-90 60.5 79.5)">2</text>
<text x="73.2" y="79.5" transform="rotate(-90 73.2 79.5)">2</text>
<text x="158" y="78.8">R0603</text>
<text x="158" y="81.4">5%</text>
<text x="173.2" y="81.8" transform="rotate(-90 173.2 81.8)">2</text>
<text x="182.9" y="81.8" transform="rotate(-90 182.9 81.8)">2</text>
<text x="186" y="83.4">C0805</text>
<text x="186" y="78.8">X5R</text>
<text x="186" y="80.9">25V</text>
<text x="223.1" y="79.3">X5R</text>
<text x="223.1" y="81.9">16V</text>
<text x="232.7" y="82.8" transform="rotate(-90 232.7 82.8)">2</text>
<text x="243.9" y="83.4">R0402</text>
<text x="243.9" y="80.9">5%</text>
<text x="251" y="78.2">4</text>
<text x="263.5" y="78.2">5</text>
<text x="276.9" y="80.9">X5R</text>
<text x="276.9" y="83.4">25V</text>
<text x="65.1" y="89.5">R0402</text>
<text x="77.8" y="89.5">R0402</text>
<text x="164.1" y="88.5">X5R</text>
<text x="223.1" y="84.4">C0402</text>
<text x="240.8" y="86.9" transform="rotate(-90 240.8 86.9)">2</text>
<text x="273.8" y="84.4" transform="rotate(-90 273.8 84.4)">2</text>
<text x="276.9" y="85.9">C0805</text>
<text x="60.5" y="92.2" transform="rotate(-90 60.5 92.2)">31</text>
<text x="65.1" y="92.5">5%</text>
<text x="73.2" y="92.2" transform="rotate(-90 73.2 92.2)">31</text>
<text x="77.8" y="92.5">5%</text>
<text x="164.1" y="93.6">C0402</text>
<text x="164.1" y="91">16V</text>
<text x="245.9" y="92.2" transform="rotate(-90 245.9 92.2)">1</text>
<text x="35.1" y="96">1</text>
<text x="47.5" y="96">2</text>
<text x="50.3" y="97.3" transform="rotate(-90 50.3 97.3)">2</text>
<text x="52.9" y="96">1</text>
<text x="61" y="98.6">SOT_23</text>
<text x="65.6" y="96">1</text>
<text x="73.7" y="98.6">SOT_23</text>
<text x="38.1" y="105.7">R0402</text>
<text x="54.9" y="107.3">R0402</text>
<text x="60.5" y="102.1" transform="rotate(-90 60.5 102.1)">2</text>
<text x="73.2" y="102.1" transform="rotate(-90 73.2 102.1)">2</text>
<text x="78.8" y="106.3">X5R</text>
<text x="88.4" y="102.4" transform="rotate(-90 88.4 102.4)">1</text>
<text x="245.9" y="104.7" transform="rotate(-90 245.9 104.7)">2</text>
<text x="250.5" y="102.2">R0402</text>
<text x="250.5" y="105.2">5%</text>
<text x="38.1" y="108.8">5%</text>
<text x="50.3" y="109.8" transform="rotate(-90 50.3 109.8)">1</text>
<text x="54.9" y="110.3">5%</text>
<text x="78.8" y="111.3">C0402</text>
<text x="78.8" y="108.8">16V</text>
<text x="88.4" y="109.8" transform="rotate(-90 88.4 109.8)">2</text>
<text x="223.1" y="113.8">1</text>
<text x="235.5" y="113.8">2</text>
<text x="238.3" y="113.8">1</text>
<text x="245.9" y="110" transform="rotate(-90 245.9 110)">3</text>
<text x="233.7" y="116.4">R0402</text>
<text x="245.9" y="119.9" transform="rotate(-90 245.9 119.9)">2</text>
<text x="246.4" y="116.4">SOT23</text>
<text x="57.5" y="126.1">VCC5V0_USB</text>
<text x="60.5" y="130.3" transform="rotate(-90 60.5 130.3)">2</text>
<text x="35.1" y="136.7">1</text>
<text x="47.5" y="136.7">2</text>
<text x="60.5" y="143" transform="rotate(-90 60.5 143)">31</text>
<text x="65.1" y="140.3">R0402</text>
<text x="65.1" y="143.3">5%</text>
<text x="70.7" y="141.7">2</text>
<text x="83.1" y="141.7">1</text>
<text x="35.1" y="146.8">1</text>
<text x="38.1" y="146.4">R0402</text>
<text x="38.1" y="149.4">5%</text>
<text x="47.5" y="146.8">2</text>
<text x="50.3" y="148.1" transform="rotate(-90 50.3 148.1)">2</text>
<text x="52.9" y="146.8">1</text>
<text x="61" y="149.4">SOT_23</text>
<text x="60.5" y="152.9" transform="rotate(-90 60.5 152.9)">2</text>
<text x="73.7" y="151.5">R0402</text>
<text x="73.7" y="154.5">5%</text>
<text x="143.3" y="152">MARK</text>
<text x="156" y="152">MARK</text>
<text x="171.2" y="152">MARK</text>
<text x="186.5" y="152">MARK</text>
<text x="203.8" y="151.5">MARK</text>
<text x="221.5" y="151.2">MARK</text>
<text x="240.8" y="150.2">MARK</text>
<text x="258.1" y="150.7">MARK</text>
<text x="38.1" y="156.5">R0402</text>
<text x="38.1" y="159.6">5%</text>
<text x="50.3" y="160.6" transform="rotate(-90 50.3 160.6)">1</text>
<text x="54.9" y="158.1">R0402</text>
<text x="54.9" y="161.1">5%</text>
<text x="203" y="191.6">Title</text>
<text x="213.2" y="194.1">&lt;Title&gt;</text>
<text x="205.5" y="201.8">A4</text>
<text x="213.1" y="199.2">Document</text>
<text x="213.2" y="201.8">&lt;Doc&gt;</text>
<text x="225.1" y="199.2">Number</text>
<text x="286.8" y="199.2">Rev</text>
<text x="289.4" y="201.8">&lt;RevCod</text>
<text x="203" y="206.8">Date:</text>
<text x="216.2" y="206.8">Monday, September 09, 2019</text>
<text x="253.8" y="206.8">Sheet</text>
<text x="266.5" y="206.8">2</text>
<text x="274.1" y="206.8">of</text>
<text x="281.7" y="206.8">12</text>
</g>
<g font-size="2.3" fill="#004080">
<text x="255.3" y="72.2">S</text>
<text x="255.3" y="74.8">S</text>
<text x="255.3" y="77.3">S</text>
<text x="258.8" y="77.3">D</text>
<text x="258.8" y="74.8">D</text>
<text x="258.8" y="72.2">D</text>
<text x="255.3" y="79.8">G</text>
<text x="258.8" y="79.8">D</text>
</g>
<text font-size="2.2" x="203" y="199.2">Size</text>
<g font-size="1.8">
<text x="31.8" y="1.9">5</text>
<text x="90.1" y="1.9">4</text>
<text x="148.5" y="1.9">3</text>
<text x="206.8" y="1.9">2</text>
<text x="265.2" y="1.9">1</text>
<text x=".7" y="29.8">D</text>
<text x="295.1" y="29.8">D</text>
<text x=".7" y="80.9">C</text>
<text x="295.1" y="80.9">C</text>
<text x=".7" y="132.1">B</text>
<text x="295.1" y="132.1">B</text>
<text x=".7" y="183.3">A</text>
<text x="295.1" y="183.3">A</text>
<text x="31.8" y="209.2">5</text>
<text x="90.1" y="209.2">4</text>
<text x="148.5" y="209.2">3</text>
<text x="206.8" y="209.2">2</text>
<text x="265.2" y="209.2">1</text>
</g>
</svg>
